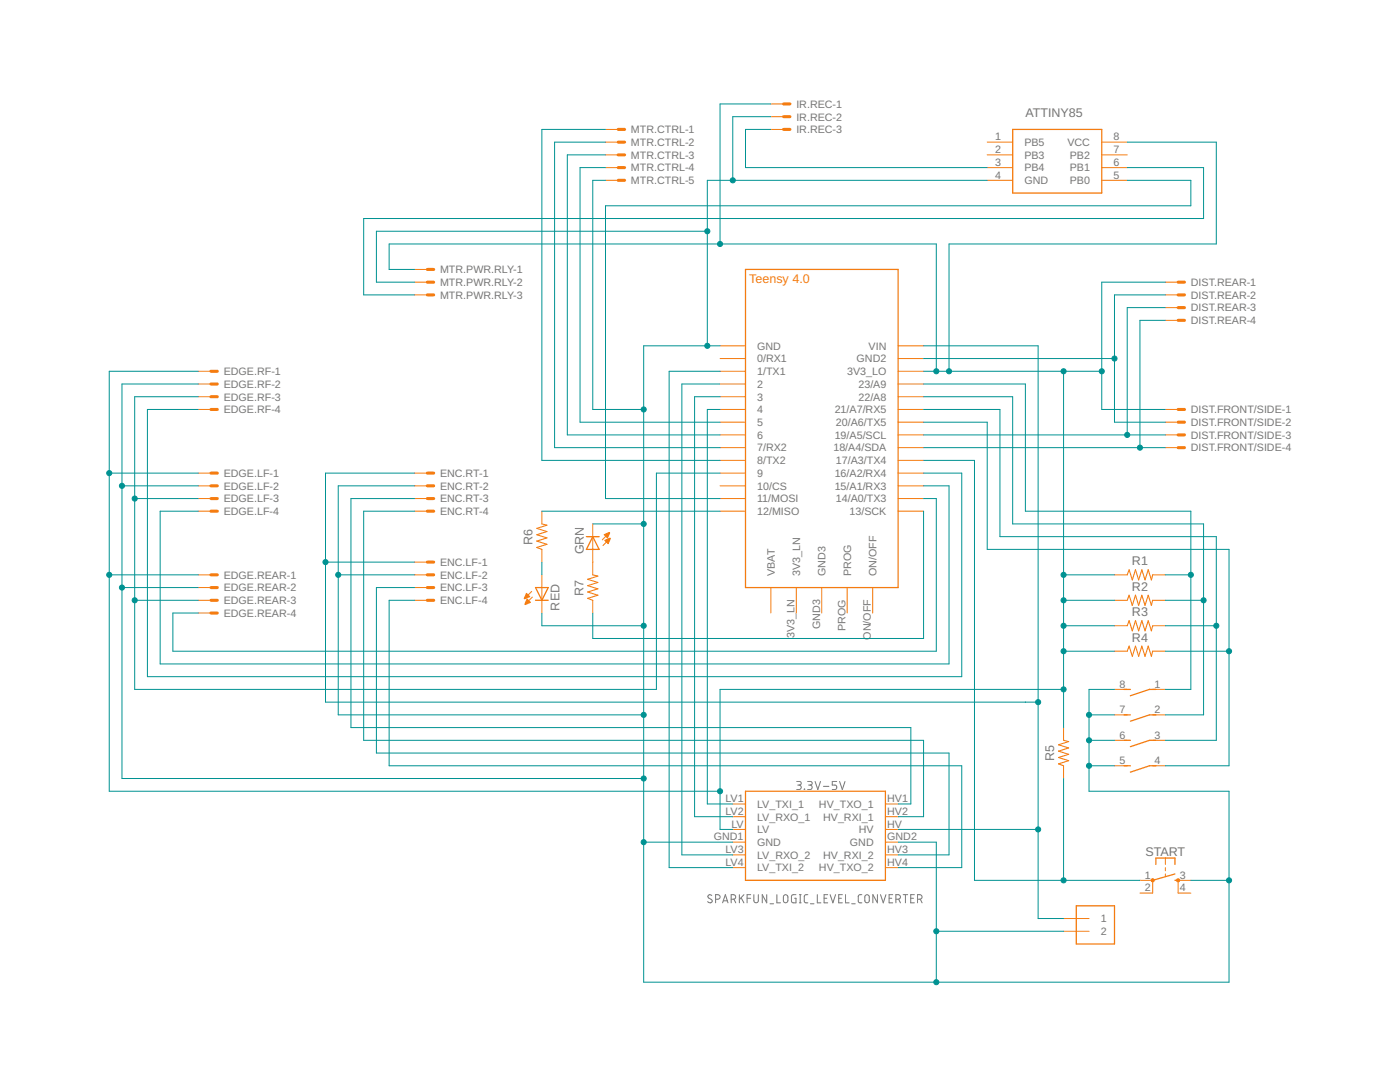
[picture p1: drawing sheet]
<svg xmlns="http://www.w3.org/2000/svg" width="279mm" height="216mm" viewBox="0 0 279 216" stroke-linecap="round" stroke-linejoin="round" font-family="sans-serif">
<g fill="none" stroke="#757575" stroke-width=".2">
<path d="M159 155.9h.6a.36 .36 0 0 1 .3 .4 .36 .36 0 0 1-.3 .4h-.4M159.4 156.7a.44 .44 0 0 1 .5 .4 .44 .44 0 0 1-.5 .4h-.4M160.5 157.5h.1zM161.2 155.9h.5a.36 .36 0 0 1 .4 .4 .36 .36 0 0 1-.4 .4h-.3M161.6 156.7a.44 .44 0 0 1 .5 .4 .44 .44 0 0 1-.5 .4h-.4M162.7 155.9l.5 1.6 .5-1.6M164.3 156.9h1.1M167 155.9h-.9v.8h.5a.45 .45 0 0 1 .4 .4 .45 .45 0 0 1-.4 .4h-.5M167.6 155.9l.5 1.6 .5-1.6M142 178.7l-.2-.1a.37 .37 0 0 0-.5 .1 .37 .37 0 0 0 .2 .5l.4 .3a.38 .38 0 0 1 .2 .5 .38 .38 0 0 1-.5 .1l-.4-.2M142.8 179.4h.5a.46 .46 0 0 0 .4-.4 .46 .46 0 0 0-.4-.5h-.5v1.6M144.4 179.7h.8"/>
<path d="M145.9 179.4h.5a.46 .46 0 0 0 .4-.4 .46 .46 0 0 0-.4-.5h-.5v1.6M146.5 179.4l.3 .7M147.6 178.5v1.6M147.9 179.2l.6 .9M148.5 178.5l-.9 1M149.1 179.2h.7M149.8 178.5h-.7v1.6M150.5 178.5v1.2a.44 .44 0 0 0 .4 .4 .44 .44 0 0 0 .4-.4v-1.2M153 178.5v1.6l-.9-1.6v1.6M155 178.5v1.6h.8M156.5 178.7l.3-.2 .4 .3a1.33 1.33 0 0 1-.1 1.2l-.3 .1-.4-.2-.1-.9zM158.9 178.5h-.6l-.3 .3-.1 1 .3 .3h.7v-.9h-.3"/>
<path d="M159.5 178.5h.4M159.7 178.5v1.6M161.2 178.5l-.5 .1-.2 .3v1l.2 .2h.5M163.1 178.5v1.6h.7M164.5 179.2h.5M165.2 178.5h-.7v1.6h.7M165.7 178.5l.5 1.6 .6-1.6M167.4 179.2h.5M168.1 178.5h-.7v1.6h.7M168.7 178.5v1.6h.8M172 178.5l-.6 .1-.1 .3v1l.2 .2h.5M172.7 178.7l.3-.2 .5 .3v.9a.44 .44 0 0 1-.5 .4 .44 .44 0 0 1-.4-.4z"/>
<path d="M175.1 178.5v1.6l-.9-1.6v1.6M175.7 178.5l.6 1.6 .5-1.6M177.4 179.2h.6M178.2 178.5h-.8v1.6h.8M178.8 179.4h.4a.46 .46 0 0 0 .5-.4 .46 .46 0 0 0-.5-.5h-.4v1.6M179.3 179.4l.4 .7M180.3 178.5h.8M180.7 178.5v1.6M181.8 179.2h.5M182.5 178.5h-.7v1.6h.7M183.1 179.4h.5a.46 .46 0 0 0 .4-.4 .46 .46 0 0 0-.4-.5h-.5v1.6M183.7 179.4l.3 .7"/>
<path d="M144.2 180.1l.6-1.6 .5 1.6M153.7 180.3h.7M159.5 180.1h.4M161.7 180.3h.8M170 180.3h.7"/>
</g>
<g fill="none" stroke="#f57c10" stroke-width=".25">
<path d="M202.1 25.8h17.8v12.7h-17.8zM148.8 53.8h30.4v63.4h-30.4zM106.9 117.2h2.5l-1.3 2.6zM106.9 119.8h2.5M117 107.1h2.6M118.3 107.1l1.3 2.5h-2.6zM224.3 137.6h1.3M230.7 137.6h-1.3l-3.8 1.2M148.8 157.9h27.9v17.8h-27.9zM224.3 142.6h1.3M224.3 147.7h1.3M224.3 152.8h1.3"/>
<path d="M230.7 142.6h-1.3l-3.8 1.3M230.7 147.7h-1.3l-3.8 1.3M230.7 152.8h-1.3l-3.8 1.3M230.7 172.5v-1.3h3.8v1.3M234.5 175.7h.6M234.5 174.4l-4.5 1.3M214.8 180.7h7.6v7.7h-7.6z"/>
</g>
<g fill="none" stroke="#f57c10" stroke-width=".2">
<path d="M120.8 25.8h2.6M120.8 28.4h2.6M120.8 30.9h2.6M120.8 33.4h2.6M120.8 36h2.6M153.8 25.8h2.6M153.8 20.7h2.6M153.8 23.3h2.6M197 28.4h5.1M197 30.9h5.1M197 33.4h5.1M197 36h5.1"/>
<path d="M219.9 28.4h5.1M219.9 30.9h5.1M219.9 33.4h5.1M219.9 36h5.1M82.7 56.3h2.6M82.7 58.8h2.6M82.7 53.8h2.6M232.6 56.3h2.5M232.6 58.8h2.5M39.6 74.1h2.5M39.6 76.6h2.5M39.6 79.2h2.5"/>
<path d="M143.7 74.1h5.1M143.7 76.6h5.1M143.7 79.2h5.1M143.7 71.5h5.1M143.7 69h5.1M179.2 74.1h5.1M179.2 76.6h5.1M179.2 79.2h5.1M179.2 71.5h5.1M179.2 69h5.1M232.6 61.4h2.5M232.6 63.9h2.5"/>
<path d="M39.6 81.7h2.5M39.6 94.4h2.5M39.6 96.9h2.5M39.6 99.5h2.5M82.7 94.4h2.6M82.7 96.9h2.6M82.7 99.5h2.6M143.7 81.7h5.1M143.7 84.2h5.1M143.7 86.8h5.1M143.7 89.3h5.1M143.7 91.9h5.1"/>
<path d="M143.7 94.4h5.1M143.7 96.9h5.1M143.7 99.5h5.1M179.2 81.7h5.1M179.2 84.2h5.1M179.2 86.8h5.1M179.2 89.3h5.1M179.2 91.9h5.1M179.2 94.4h5.1M179.2 96.9h5.1M179.2 99.5h5.1M232.6 81.7h2.5"/>
<path d="M232.6 84.2h2.5M232.6 86.8h2.5M232.6 89.3h2.5M39.6 102h2.5M39.6 114.7h2.5M39.6 117.2h2.5M39.6 119.8h2.5M82.7 102h2.6M82.7 112.2h2.6M82.7 114.7h2.6M82.7 117.2h2.6M82.7 119.8h2.6"/>
<path d="M106.1 118l-1.4 1.4M106.2 119.1l-1.4 1.4M108.1 102v2.5M108.1 109.6v2.6M108.1 114.7v7.6M118.3 104.5v10.2M118.3 119.8v2.5M121.6 106.3l-1.4 1.4M121.7 107.5l-1.4 1.4M143.7 102h5.1M153.8 117.2v5.1M158.9 117.2v5.1"/>
<path d="M164 117.2v5.1M169.1 117.2v5.1M174.2 117.2v5.1M179.2 102h5.1M222.4 114.7h2.6M222.4 119.8h2.6M230 114.7h2.6M230 119.8h2.6M39.6 122.3h2.5M222.4 137.6h2.6M222.4 124.9h2.6M222.4 129.9h2.6"/>
<path d="M230 137.6h2.6M230 124.9h2.6M230 129.9h2.6M212.3 145.2v2.5M212.3 152.8v2.5M222.4 142.6h2.6M222.4 147.7h2.6M222.4 152.8h2.6M230 142.6h2.6M230 147.7h2.6M230 152.8h2.6M146.2 160.4h2.6"/>
<path d="M146.2 163h2.6M146.2 165.5h2.6M146.2 168h2.6M146.2 170.6h2.6M146.2 173.1h2.6M176.7 160.4h2.5M176.7 163h2.5M176.7 165.5h2.5M176.7 168h2.5M176.7 170.6h2.5M176.7 173.1h2.5M227.5 175.7h2.5v2.5h-2.5"/>
<path d="M232.6 171.2v1.3M232.6 173.1v.7M232.6 174.4v.5M237.7 175.7h-2.6v2.5h2.6M212.3 183.3h5M212.3 185.8h5"/>
</g>
<g fill="none" stroke="#f57c10" stroke-width=".61">
<path d="M123.4 25.8h1.3M123.4 28.4h1.3M123.4 30.9h1.3M123.4 33.4h1.3M123.4 36h1.3M156.4 25.8h1.2M156.4 20.7h1.2M156.4 23.3h1.2M85.3 56.3h1.3M85.3 58.8h1.3M85.3 53.8h1.3M235.1 56.3h1.3"/>
<path d="M235.1 58.8h1.3M42.1 74.1h1.3M42.1 76.6h1.3M42.1 79.2h1.3M235.1 61.4h1.3M235.1 63.9h1.3M42.1 81.7h1.3M42.1 94.4h1.3M42.1 96.9h1.3M42.1 99.5h1.3M85.3 94.4h1.3M85.3 96.9h1.3"/>
<path d="M85.3 99.5h1.3M235.1 81.7h1.3M235.1 84.2h1.3M235.1 86.8h1.3M235.1 89.3h1.3M42.1 102h1.3M42.1 114.7h1.3M42.1 117.2h1.3M42.1 119.8h1.3M85.3 102h1.3M85.3 112.2h1.3M85.3 114.7h1.3"/>
<path d="M85.3 117.2h1.3M85.3 119.8h1.3M42.1 122.3h1.3"/>
</g>
<g fill="#f57c10" stroke="#f57c10" stroke-width=".2">
<path d="M120.7 107.8l1.1-.3-.4 1z" fill-rule="evenodd"/>
<path d="M120.6 106.7l1.1-.4-.5 1.1z" fill-rule="evenodd"/>
<path d="M105.1 118.4l.6 .7-1 .4z" fill-rule="evenodd"/>
<path d="M105.2 119.5l.7 .7-1.1 .4z" fill-rule="evenodd"/>
<circle cx="230" cy="175.7" r=".33"/>
<circle cx="235.1" cy="175.7" r=".33"/>
</g>
<path d="M108.1 104.5l1.1 .3-2.1 .6 2.1 .7-2.1 .6 2.1 .6-2.1 .7 2.1 .6-2.1 .6 1 .4M118.3 114.7l1 .3-2 .6 2 .6-2 .7 2 .6-2 .6 2 .7-2 .6 1 .4M225 114.7l.3-1 .7 2 .6-2 .6 2 .7-2 .6 2 .7-2 .6 2 .2-1M225 119.8l.3-1 .7 2 .6-2 .6 2 .7-2 .6 2 .7-2 .6 2 .2-1M225 124.9l.3-1.1 .7 2.1 .6-2.1 .6 2.1 .7-2.1 .6 2.1 .7-2.1 .6 2.1 .2-1M225 129.9l.3-1 .7 2.1 .6-2.1 .6 2.1 .7-2.1 .6 2.1 .7-2.1 .6 2.1 .2-1.1M212.3 147.7l1 .3-2.1 .6 2.1 .6-2.1 .7 2.1 .6-2.1 .7 2.1 .6-2.1 .6 1.1 .4" fill="none" stroke="#f57c10" stroke-width=".21"/>
<g fill="none" stroke="#009292" stroke-width=".2">
<path d="M120.8 33.4h-5v50.8h27.9M120.8 36h-2.5v45.7h10.2M120.8 25.8h-12.7v66.1h35.6M120.8 30.9h-7.6v55.9h30.5M120.8 28.4h-10.1v60.9h33M153.8 23.3h-7.6v12.7M153.8 25.8h-5v7.6h48.2M153.8 20.7h-10.1v28M197 36h-55.8v33M225 33.4h15.2v10.2h-167.6v15.2h10.1M225 36h12.7v5.1h-116.9v58.4h22.9M225 28.4h17.7v20.3h-53.3v25.4"/>
<path d="M82.7 53.8h-5v-5.1h109.2v25.4M141.2 46.1h-66.1v10.2h7.6M232.6 58.8h-10.2v25.4h10.2M232.6 56.3h-12.7v25.4h12.7M39.6 76.6h-15.3v78.7h104.2M39.6 79.2h-12.7v58.4h104.1v-43.2h12.7M39.6 74.1h-17.8v83.8h121.9M143.7 69h-15.2v127h116.8v-38.1h-28v-20.3h5.1M143.7 76.6h-7.6v94h10.1M143.7 79.2h-5.1v83.8h7.6M143.7 74.1h-10.2v99h12.7M184.3 71.5h38.1"/>
<path d="M184.3 69h22.9v114.3h5.1M184.3 79.2h17.8v25.3h38.1v38.1h-7.6M184.3 76.6h20.3v25.4h33.1v35.6h-5.1M184.3 74.1h35.6M212.3 74.1v71.1M232.6 61.4h-7.6v25.4M232.6 63.9h-5.1v25.4M21.8 94.4h17.8M24.3 96.9h15.3M26.9 99.5h12.7M39.6 81.7h-10.2v53.3h162.5v-40.6h-7.6M82.7 96.9h-15.2v45.7h61"/>
<path d="M82.7 94.4h-17.7v45.7h142.2M82.7 99.5h-12.7v45.7h111.8v15.2h-2.6M143.7 81.7h-2.5v78.7h5M184.3 84.2h12.7v25.4h48.3v43.2h-12.7M184.3 99.5h2.6v30.4h-152.4v-7.6h5.1M184.3 96.9h5.1v35.6h-157.4v-30.5h7.6M184.3 81.7h15.3v25.4h43.1v40.6h-10.1M184.3 91.9h10.2v83.8h33M184.3 86.8h48.3M184.3 89.3h48.3M21.8 114.7h17.8M24.3 117.2h15.3"/>
<path d="M26.9 119.8h12.7M65 112.2h17.7M67.5 114.7h15.2M82.7 117.2h-7.6v33.1h114.3v20.3h-10.2M82.7 102h-10.1v45.7h111.7v15.3h-5.1M82.7 119.8h-5v33h114.2v20.3h-12.7M108.1 112.2v2.5M108.1 102h35.6M118.3 104.5h10.2M184.3 102v25.4h-66v-5.1M212.3 114.7h10.1M212.3 119.8h10.1"/>
<path d="M232.6 114.7h5.1M232.6 119.8h7.6M108.1 122.3v2.6h20.4M212.3 124.9h10.1M212.3 137.6h-68.6v27.9h2.5M212.3 129.9h10.1M232.6 124.9h10.1M232.6 129.9h12.7M204.6 140.1h.1M212.3 155.3v20.4M217.3 142.6h5.1M217.3 147.7h5.1"/>
<path d="M217.3 152.8h5.1M128.5 168h17.7M179.2 168h7.7v28M179.2 165.5h28M237.7 175.7h7.6M186.9 185.8h25.4"/>
</g>
<g fill="#009292" stroke="#009292" stroke-width=".2">
<circle cx="222.4" cy="71.5" r=".51"/>
<circle cx="245.3" cy="175.7" r=".51"/>
<circle cx="186.9" cy="196" r=".51"/>
<circle cx="186.9" cy="185.8" r=".51"/>
<circle cx="128.5" cy="168" r=".51"/>
<circle cx="128.5" cy="155.3" r=".51"/>
<circle cx="128.5" cy="142.6" r=".51"/>
<circle cx="128.5" cy="124.9" r=".51"/>
<circle cx="128.5" cy="104.5" r=".51"/>
<circle cx="128.5" cy="81.7" r=".51"/>
<circle cx="141.2" cy="69" r=".51"/>
<circle cx="67.5" cy="114.7" r=".51"/>
<circle cx="146.2" cy="36" r=".51"/>
<circle cx="141.2" cy="46.1" r=".51"/>
<circle cx="24.3" cy="96.9" r=".51"/>
<circle cx="24.3" cy="117.2" r=".51"/>
<circle cx="217.3" cy="142.6" r=".51"/>
<circle cx="217.3" cy="147.7" r=".51"/>
<circle cx="217.3" cy="152.8" r=".51"/>
<circle cx="225" cy="86.8" r=".51"/>
<circle cx="207.2" cy="165.5" r=".51"/>
<circle cx="207.2" cy="140.1" r=".51"/>
<circle cx="65" cy="112.2" r=".51"/>
<circle cx="237.7" cy="114.7" r=".51"/>
<circle cx="240.2" cy="119.8" r=".51"/>
<circle cx="242.7" cy="124.9" r=".51"/>
<circle cx="245.3" cy="129.9" r=".51"/>
<circle cx="212.3" cy="175.7" r=".51"/>
<circle cx="26.9" cy="99.5" r=".51"/>
<circle cx="26.9" cy="119.8" r=".51"/>
<circle cx="186.9" cy="74.1" r=".51"/>
<circle cx="189.4" cy="74.1" r=".51"/>
<circle cx="212.3" cy="74.1" r=".51"/>
<circle cx="219.9" cy="74.1" r=".51"/>
<circle cx="143.7" cy="157.9" r=".51"/>
<circle cx="212.3" cy="137.6" r=".51"/>
<circle cx="212.3" cy="129.9" r=".51"/>
<circle cx="212.3" cy="124.9" r=".51"/>
<circle cx="212.3" cy="119.8" r=".51"/>
<circle cx="212.3" cy="114.7" r=".51"/>
<circle cx="143.7" cy="48.7" r=".51"/>
<circle cx="21.8" cy="94.4" r=".51"/>
<circle cx="21.8" cy="114.7" r=".51"/>
<circle cx="227.5" cy="89.3" r=".51"/>
</g>
<g font-size="2.5" fill="#757575">
<text x="204.6" y="23.3">ATTINY85</text>
<text x="106.3" y="108.7" transform="rotate(-90 106.3 108.7)">R6</text>
<text x="116.5" y="110.6" transform="rotate(-90 116.5 110.6)">GRN</text>
<text x="225.9" y="112.8">R1</text>
<text x="116.4" y="118.8" transform="rotate(-90 116.4 118.8)">R7</text>
<text x="225.9" y="117.9">R2</text>
<text x="111.7" y="121.8" transform="rotate(-90 111.7 121.8)">RED</text>
<text x="225.9" y="123">R3</text>
<text x="225.9" y="128.1">R4</text>
<text x="210.4" y="151.8" transform="rotate(-90 210.4 151.8)">R5</text>
<text x="228.6" y="170.8">START</text>
</g>
<text font-size="2.5" fill="#f57c10" x="149.5" y="56.6">Teensy 4.0</text>
<g font-size="2.1" fill="#757575">
<text x="158.9" y="21.5">IR.REC-1</text>
<text x="125.9" y="26.6">MTR.CTRL-1</text>
<text x="125.9" y="29.1">MTR.CTRL-2</text>
<text x="158.9" y="24.1">IR.REC-2</text>
<text x="158.9" y="26.6">IR.REC-3</text>
<text x="198.6" y="28">1</text>
<text x="204.4" y="29.1">PB5</text>
<text x="213" y="29.1">VCC</text>
<text x="222.2" y="28">8</text>
<text x="125.9" y="31.7">MTR.CTRL-3</text>
<text x="125.9" y="34.2">MTR.CTRL-4</text>
<text x="198.6" y="30.6">2</text>
<text x="198.6" y="33.1">3</text>
<text x="198.6" y="35.6">4</text>
<text x="204.4" y="31.7">PB3</text>
<text x="204.4" y="34.2">PB4</text>
<text x="213.5" y="34.2">PB1</text>
<text x="213.5" y="31.7">PB2</text>
<text x="222.2" y="35.6">5</text>
<text x="222.2" y="33.1">6</text>
<text x="222.2" y="30.6">7</text>
<text x="125.9" y="36.7">MTR.CTRL-5</text>
<text x="204.4" y="36.7">GND</text>
<text x="213.5" y="36.7">PB0</text>
<text x="87.8" y="54.5">MTR.PWR.RLY-1</text>
<text x="87.8" y="57.1">MTR.PWR.RLY-2</text>
<text x="87.8" y="59.6">MTR.PWR.RLY-3</text>
<text x="237.7" y="57.1">DIST.REAR-1</text>
<text x="237.7" y="59.6">DIST.REAR-2</text>
<text x="237.7" y="62.1">DIST.REAR-3</text>
<text x="237.7" y="64.7">DIST.REAR-4</text>
<text x="151.1" y="69.8">GND</text>
<text x="173.4" y="69.8">VIN</text>
<text x="44.6" y="74.8">EDGE.RF-1</text>
<text x="44.6" y="77.4">EDGE.RF-2</text>
<text x="151.1" y="74.8">1/TX1</text>
<text x="151.1" y="77.4">2</text>
<text x="151.1" y="72.3">0/RX1</text>
<text x="169.1" y="74.8">3V3_LO</text>
<text x="171" y="72.3">GND2</text>
<text x="171.3" y="77.4">23/A9</text>
<text x="44.6" y="79.9">EDGE.RF-3</text>
<text x="44.6" y="82.5">EDGE.RF-4</text>
<text x="151.1" y="79.9">3</text>
<text x="151.1" y="82.5">4</text>
<text x="166.6" y="82.5">21/A7/RX5</text>
<text x="171.3" y="79.9">22/A8</text>
<text x="237.7" y="82.5">DIST.FRONT/SIDE-1</text>
<text x="151.1" y="85">5</text>
<text x="151.1" y="87.5">6</text>
<text x="166.6" y="87.5">19/A5/SCL</text>
<text x="166.8" y="85">20/A6/TX5</text>
<text x="237.7" y="85">DIST.FRONT/SIDE-2</text>
<text x="237.7" y="87.5">DIST.FRONT/SIDE-3</text>
<text x="44.6" y="95.2">EDGE.LF-1</text>
<text x="87.8" y="95.2">ENC.RT-1</text>
<text x="151.1" y="90.1">7/RX2</text>
<text x="151.1" y="92.6">8/TX2</text>
<text x="151.1" y="95.2">9</text>
<text x="166.3" y="90.1">18/A4/SDA</text>
<text x="166.6" y="95.2">16/A2/RX4</text>
<text x="166.8" y="92.6">17/A3/TX4</text>
<text x="237.7" y="90.1">DIST.FRONT/SIDE-4</text>
<text x="44.6" y="97.7">EDGE.LF-2</text>
<text x="44.6" y="100.2">EDGE.LF-3</text>
<text x="87.8" y="97.7">ENC.RT-2</text>
<text x="87.8" y="100.2">ENC.RT-3</text>
<text x="151.1" y="97.7">10/CS</text>
<text x="151.1" y="100.2">11/MOSI</text>
<text x="166.6" y="97.7">15/A1/RX3</text>
<text x="166.8" y="100.2">14/A0/TX3</text>
<text x="44.6" y="102.8">EDGE.LF-4</text>
<text x="87.8" y="102.8">ENC.RT-4</text>
<text x="151.1" y="102.8">12/MISO</text>
<text x="169.5" y="102.8">13/SCK</text>
<text x="87.8" y="112.9">ENC.LF-1</text>
<text x="44.6" y="115.5">EDGE.REAR-1</text>
<text x="44.6" y="118">EDGE.REAR-2</text>
<text x="87.8" y="115.5">ENC.LF-2</text>
<text x="87.8" y="118">ENC.LF-3</text>
<text x="154.6" y="114.9" transform="rotate(-90 154.6 114.9)">VBAT</text>
<text x="159.7" y="114.9" transform="rotate(-90 159.7 114.9)">3V3_LN</text>
<text x="164.8" y="114.9" transform="rotate(-90 164.8 114.9)">GND3</text>
<text x="169.8" y="114.9" transform="rotate(-90 169.8 114.9)">PROG</text>
<text x="174.9" y="114.9" transform="rotate(-90 174.9 114.9)">ON/OFF</text>
<text x="44.6" y="120.6">EDGE.REAR-3</text>
<text x="44.6" y="123.1">EDGE.REAR-4</text>
<text x="87.8" y="120.6">ENC.LF-4</text>
<text x="163.7" y="125.5" transform="rotate(-90 163.7 125.5)">GND3</text>
<text x="168.7" y="125.9" transform="rotate(-90 168.7 125.9)">PROG</text>
<text x="158.6" y="127.3" transform="rotate(-90 158.6 127.3)">3V3_LN</text>
<text x="173.8" y="127.7" transform="rotate(-90 173.8 127.7)">ON/OFF</text>
<text x="223.4" y="137.2">8</text>
<text x="230.4" y="137.2">1</text>
<text x="223.4" y="142.3">7</text>
<text x="230.4" y="142.3">2</text>
<text x="223.4" y="147.4">6</text>
<text x="230.4" y="147.4">3</text>
<text x="223.4" y="152.4">5</text>
<text x="230.4" y="152.4">4</text>
<text x="144.8" y="160.1">LV1</text>
<text x="151.1" y="161.2">LV_TXI_1</text>
<text x="163.4" y="161.2">HV_TXO_1</text>
<text x="177.1" y="160.1">HV1</text>
<text x="142.5" y="167.7">GND1</text>
<text x="144.8" y="162.6">LV2</text>
<text x="146" y="165.1">LV</text>
<text x="151.1" y="166.3">LV</text>
<text x="151.1" y="163.7">LV_RXO_1</text>
<text x="164.3" y="163.7">HV_RXI_1</text>
<text x="171.4" y="166.3">HV</text>
<text x="177.1" y="162.6">HV2</text>
<text x="177.1" y="165.1">HV</text>
<text x="177.1" y="167.7">GND2</text>
<text x="144.8" y="170.2">LV3</text>
<text x="144.8" y="172.8">LV4</text>
<text x="151.1" y="168.8">GND</text>
<text x="151.1" y="171.3">LV_RXO_2</text>
<text x="151.1" y="173.9">LV_TXI_2</text>
<text x="163.4" y="173.9">HV_TXO_2</text>
<text x="164.3" y="171.3">HV_RXI_2</text>
<text x="169.6" y="168.8">GND</text>
<text x="177.1" y="170.2">HV3</text>
<text x="177.1" y="172.8">HV4</text>
<text x="228.5" y="175.3">1</text>
<text x="228.5" y="177.8">2</text>
<text x="235.5" y="175.3">3</text>
<text x="235.5" y="177.8">4</text>
<text x="219.7" y="184">1</text>
<text x="219.7" y="186.6">2</text>
</g>
</svg>
